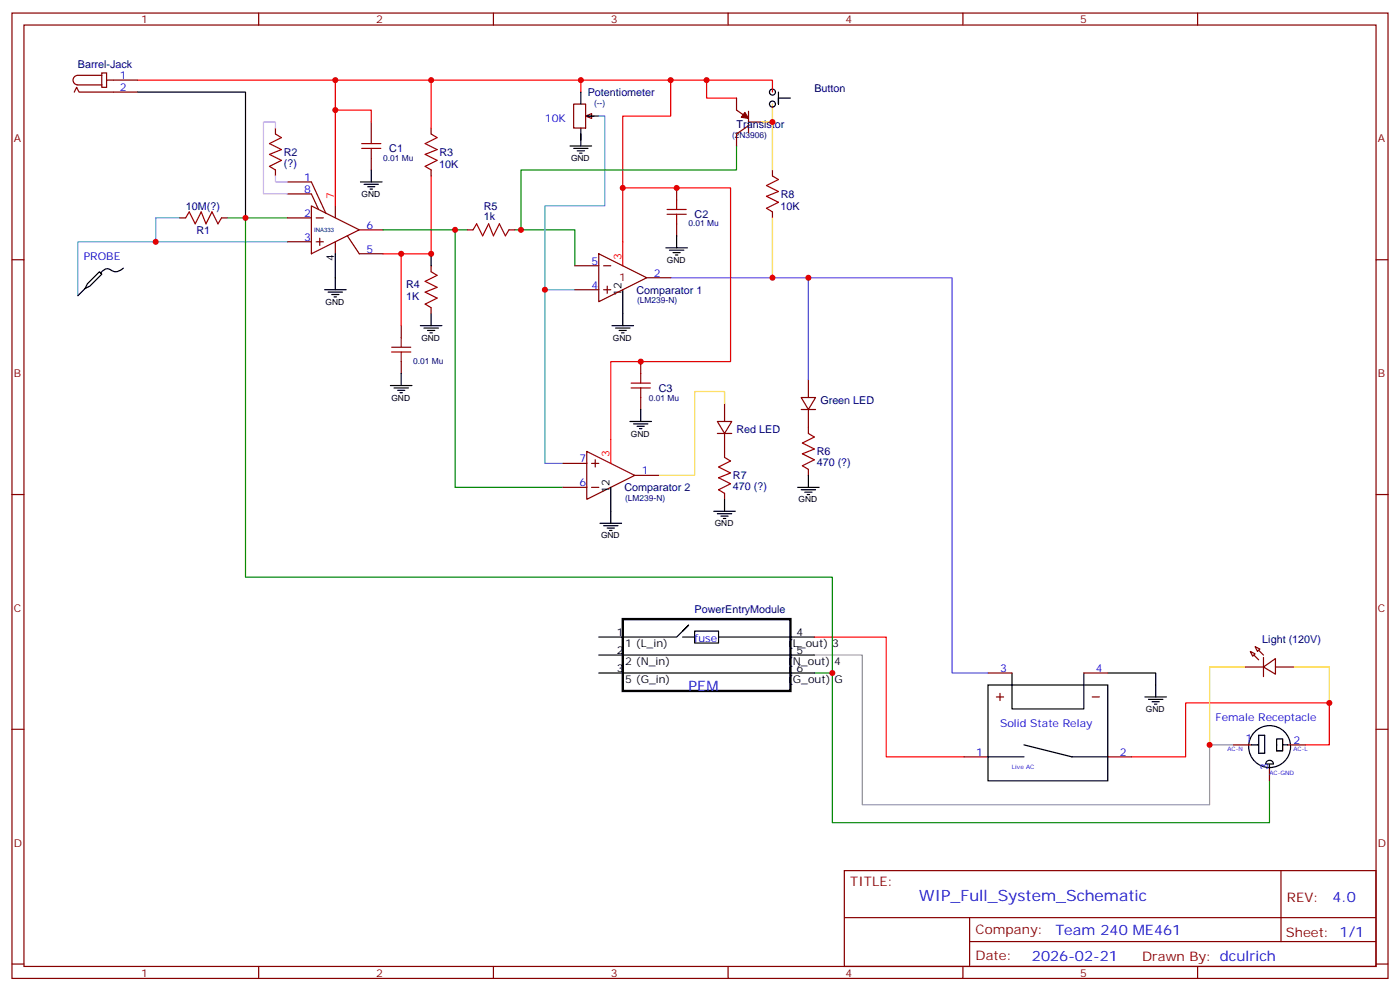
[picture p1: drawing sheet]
<svg xmlns="http://www.w3.org/2000/svg" width="412mm" height="292mm" viewBox="0 0 412 292" stroke-linecap="round" stroke-linejoin="round" font-family="sans-serif">
<g fill="none" stroke="#870000" stroke-width=".35">
<path d="M3.5 3.8h405.4v284.4h-405.4zM7.1 7.4h398.2v277.3h-398.2zM76.2 3.8v3.6M145.3 3.8v3.6M214.5 3.8v3.6M283.6 3.8v3.6M352.8 3.8v3.6M3.5 76.5h3.6M405.3 76.5h3.6M3.5 145.7h3.6M405.3 145.7h3.6M3.5 214.8h3.6"/>
<path d="M405.3 214.8h3.6M248.7 256.4h156.6v28.3h-156.6zM377.3 256.5v20.8M248.7 270.3h156.5M285.6 277.3h119.6M285.6 270.3v14.1M3.5 284h3.6M76.2 284.7v3.5M145.3 284.7v3.5M214.5 284.7v3.5M283.6 284.7v3.5M352.8 284.7v3.5"/>
<path d="M405.3 284h3.6"/>
</g>
<path d="M40.6 23.6h130.5v3.5M239.9 187.6h21.2v35.3h22.9" fill="none" stroke="#f00" stroke-width=".35"/>
<path d="M239.9 198.2h5.3v44.1h128.7v-12.3" fill="none" stroke="#008700" stroke-width=".35"/>
<path d="M239.9 192.9h14.1v44.1h102.3v-17.6h7.1" fill="none" stroke="#999" stroke-width=".35"/>
<path d="M84.7 71.2h-61.8v15.9" fill="none" stroke="#39f" stroke-width=".35"/>
<path d="M172.5 34.2l1.8-.7v1.4z" fill="#f0f0f0" stroke="#870000" stroke-width=".35"/>
<g fill="none" stroke="#870000" stroke-width=".35">
<path d="M21.9 27.1l.7-1.4 .7 1.4h17.3M30 21.5h1.4v4.2h-1.4zM30 22.2h-7.1a1.41 1.41 0 0 0-1.4 1.4 1.41 1.41 0 0 0 1.4 1.4h7.1M31.4 23.6h9.2M81.1 37.7v1.8M109.4 35.9v3.6M127 37.7v1.8M169 30.7h3.5v7h-3.5zM173.2 34.2h1.8M217 28.9v3.5l3.5 2.5M220.5 37l-3.5 2.5v3.5M220.5 32.8v6.3"/>
<path d="M220.5 35.9h3.5M81.1 50.1v1.7M84.7 57.1h7l2.1 4.6M84.7 53.6h7l4.3 9.2M109.4 46.5v3.6M127 50.1v1.7M199.3 55.4v3.5M227.5 50.1v1.7M52.9 64.2h1.8M65.3 64.2h1.7M84.7 64.2h7M84.7 71.2h7"/>
<path d="M91.7 60.6l14.1 7.1-14.1 7.1zM93.1 64.2h2.1M93.1 71.2h2.1M94.2 70.2v2.1M98.8 60.6v3.6M98.8 71.2v3.6M102.3 69.5l3.5 5.3h7.1M105.8 67.7h7.1M127 78.3v1.7M137.6 67.7h1.7M149.9 67.7h1.8M199.3 65.9v3.6"/>
<path d="M227.5 62.4v1.8M118.2 95.9v3.5M127 90.6v1.8M118.2 106.5v3.5M188.7 106.5v3.5M188.7 117.1v3.5M213.4 118.9v5.2M236 117.1h4.2l-2.1 3.5zM238.1 111.8v5.3M165.8 136.5h7.1M172.9 133l14.1 7-14.1 7.1zM174.3 136.5h2.1"/>
<path d="M175.3 135.4v2.1M211.3 124.1h4.2l-2.1 3.6zM211.3 127.7h4.2M213.4 127.7v7M236 120.6h4.2M238.1 120.6v7.1M238.1 138.3v1.7M165.8 143.5h7.1M174.3 143.5h2.1M187 140h7M213.4 145.3v1.8M291 198.2h7.1"/>
<path d="M319.3 198.2h7M366.9 196.5h5.3M368.3 191.9l1.4 .7-.7 .7zM369.7 190.5l1.4 .7-.7 .7zM375.7 196.5h5.3M293.5 205.3h2.1M294.6 204.2v2.1M321.7 205.3h2.1M363.4 219.4h5.3M379.2 219.4h5.3M284 222.9h7M326.3 222.9h7.1"/>
<path d="M373.9 226.4v3.6"/>
</g>
<g fill="none" stroke="#000" stroke-width=".35">
<path d="M40.6 27.1h31.7v37.1M171.1 27.1v3.6M171.1 37.7v5.3M172.9 34.2h3.5M229.3 27.1v3.6v-1.8h3.5M106.2 53.6h6.3M107.2 54.3h4.3M108.3 55h2.1M109 55.7h.7M109.4 50.1v3.5M167.9 43h6.4M169 43.7h4.2"/>
<path d="M170 44.4h2.2M170.7 45.1h.7M36.3 79a3.1 3.1 0 0 1-4.4 .2 2.4 2.4 0 0 0-2.3 1.2M98.8 74.8v10.5M127 74.8v3.5M196.1 73h6.4M197.2 73.7h4.2M198.3 74.4h2.1M199 75.1h.7M199.3 69.5v3.5M25 85l1.5-.7 3.5-3.5-.7-.8-3.5 3.6-.8 1.4-2.1 2.1M95.6 85.3h6.4"/>
<path d="M96.7 86h4.2M97.7 86.7h2.1M98.4 87.5h.7M123.8 95.9h6.4M124.9 96.6h4.2M125.9 97.3h2.2M126.6 98h.8M127 92.4v3.5M180.3 95.9h6.3M181.3 96.6h4.3M182.4 97.3h2.1M183.1 98h.7"/>
<path d="M183.4 92.4v3.5M115 113.6h6.4M116.1 114.3h4.2M117.1 115h2.1M117.8 115.7h.7M118.2 110v3.6M185.6 124.1h6.3M186.6 124.8h4.3M187.7 125.6h2.1M188.4 126.3h.7M188.7 120.6v3.5M176.7 154.1h6.4"/>
<path d="M177.8 154.8h4.2M178.9 155.5h2.1M179.6 156.2h.7M179.9 143.5v10.6M210.3 150.6h6.3M211.3 151.3h4.2M212.4 152h2.1M213.1 152.7h.7M213.4 147.1v3.5M234.9 143.5h6.4M236 144.3h4.2M237.1 145h2.1"/>
<path d="M237.8 145.7h.7M238.1 140v3.5M176.4 192.9h7M176.4 198.2h7M201.1 185.9l1.7-1.8-3.5 3.5h-22.9M201.1 187.6h3.5v-1.7h7.1v3.5h-7.1v-1.8M211.7 187.6h28.2M232.8 198.2h7.1M232.9 192.9l-.1 1.8M239.9 192.9h-56.5v5.3h49.4v-1.7M298.1 198.2v10.6h21.2v-10.6M326.3 198.2h14.1v7.1"/>
<path d="M291 201.8h35.3v28.2h-35.3zM301.6 219.4l14.1 3.5h10.6M337.3 205.3h6.3M338.3 206h4.2M339.4 206.7h2.1M340.1 207.4h.7M370.7 219.4h-2M370.8 216.6h1.7v5.3h-1.7zM376.1 217.6h1.7v3.6h-1.7zM377.9 219.4h1.3M380.2 219.9a6.2 6.2 0 0 0-9-5.5 6.2 6.2 0 0 0-.9 10.5 6.2 6.2 0 0 0 9.8-3.9l.1-1M291 222.9h10.6"/>
<path d="M372.9 225a1.13 1.13 0 0 1 1.1-1.1 1.13 1.13 0 0 1 1.1 1.1M373.9 225.3v1.1M375.1 225h-2.2"/>
<circle cx="227.5" cy="27.1" r=".88"/>
<circle cx="227.5" cy="30.7" r=".88"/>
</g>
<path d="M183.4 182.4h49.4v21.1h-49.4z" fill="none" stroke="#000" stroke-width=".71"/>
<path d="M377.8 217.6v3.6M376.1 221.2h1.7" fill="none" stroke="#a64a4a" stroke-width=".35"/>
<path d="M176.4 34.2h1.8v26.4h-17.7v24.7h8.8M52.9 64.2h-7v7M160.5 85.3v51.2h5.3" fill="none" stroke="#39f" stroke-width=".35"/>
<g fill="none" stroke="#a10000" stroke-width=".35">
<path d="M81.1 39.5l1.8 1-3.5 1.8 3.5 1.8-3.5 1.4 3.5 1.7-3.5 1.8 1.7 1.1M109.4 39.5v2.8M127 39.5l1.8 1-3.6 1.8 3.6 1.8-3.6 1.4 3.6 1.7-3.6 1.8 1.8 1.1M106.5 42.3h5.7M106.5 43.7h5.7M109.4 43.7v2.8M199.3 58.9v2.8M227.5 51.8l1.8 1.1-3.5 1.7 3.5 1.8-3.5 1.4 3.5 1.8-3.5 1.7 1.7 1.1M54.7 64.2l1-1.8 1.8 3.5 1.8-3.5 1.4 3.5 1.7-3.5 1.8 3.5 1.1-1.7M139.3 67.7l1.1-1.8 1.8 3.6 1.7-3.6 1.4 3.6 1.8-3.6 1.8 3.6 1-1.8M196.5 61.7h5.6M196.5 63.1h5.6"/>
<path d="M199.3 63.1v2.8M118.2 99.4v2.9M127 80l1.8 1.1-3.6 1.8 3.6 1.7-3.6 1.4 3.6 1.8-3.6 1.8 1.8 1M115.4 102.3h5.6M115.4 103.7h5.6M118.2 103.7v2.8M185.9 112.9h5.7M185.9 114.3h5.7M188.7 110v2.9M188.7 114.3v2.8M213.4 134.7l1.8 1.1-3.5 1.7 3.5 1.8-3.5 1.4 3.5 1.8-3.5 1.8 1.7 1M238.1 127.7l1.8 1-3.5 1.8 3.5 1.8-3.5 1.4 3.5 1.7-3.5 1.8 1.7 1.1"/>
</g>
<path d="M67 64.2h17.7" fill="none" stroke="#393" stroke-width=".35"/>
<path d="M98.8 32.4h10.6v3.5M98.8 23.6v37M127 23.6v14.1M171.1 23.6h26.5v10.6h-14.2v37M197.6 23.6h10.5v5.3h8.9M208.1 23.6h19.4v3.5M127 51.8v23h-14.1M183.4 55.4h31.8v51.1h-35.3v30M118.2 74.8v21.1M384.5 219.4h7.1v-12.4h-42.4v15.9h-15.8" fill="none" stroke="#f00" stroke-width=".35"/>
<path d="M81.1 37.7v-1.8h-3.5v21.2h7.1M81.1 51.8v1.8h3.6" fill="none" stroke="#f6f" stroke-width=".35"/>
<path d="M217 43v7.1h-63.5v17.6M72.3 64.2v105.8h172.9v28.2M112.9 67.7h24.7M134.1 67.7v75.8h31.7M151.7 67.7h17.6v10.6" fill="none" stroke="#008700" stroke-width=".35"/>
<path d="M227.5 30.7v5.2h-3.5M227.5 35.9v14.2M227.5 64.2v17.6M213.4 118.9v-3.6h-8.8v24.7h-10.6M366.9 196.5h-10.6v22.9M381 196.5h10.6v10.5" fill="none" stroke="#fc0" stroke-width=".35"/>
<g fill="#870000" stroke="#870000" stroke-width=".35">
<path d="M219.4 33.1l1.1 1.8-2.1-.4z"/>
<path d="M369.4 192.9l1.4 1.4z"/>
<path d="M370.8 191.5l1.4 1.4z"/>
</g>
<path d="M197.6 81.8h82.9v116.4h10.5M238.1 81.8v30" fill="none" stroke="#63f" stroke-width=".35"/>
<path d="M372.2 193.6v5.7z" fill="#f00" stroke="#870000" stroke-width=".35"/>
<path d="M169.3 78.3h7.1M176.4 74.8l14.1 7-14.1 7.1zM177.8 78.3h2.1M169.3 85.3h7.1M177.8 85.3h2.1M178.9 84.3v2.1M190.5 81.8h7.1M372.2 196.5l3.5-2.5v4.6z" fill="none" stroke="#870000" stroke-width=".35"/>
<path d="M183.4 85.3v7.1" fill="none" stroke="#000" stroke-width=".35"/>
<path d="M183.4 71.2v7.1" fill="none" stroke="#f00" stroke-width=".35"/>
<g fill="#c00">
<circle cx="127" cy="74.8" r=".88"/>
<circle cx="160.5" cy="85.3" r=".88"/>
<circle cx="134.1" cy="67.7" r=".88"/>
<circle cx="171.1" cy="23.6" r=".88"/>
<circle cx="127" cy="23.6" r=".88"/>
<circle cx="208.1" cy="23.6" r=".88"/>
<circle cx="197.6" cy="23.6" r=".88"/>
<circle cx="227.5" cy="35.9" r=".88"/>
<circle cx="183.4" cy="55.4" r=".88"/>
<circle cx="356.3" cy="219.4" r=".88"/>
<circle cx="391.6" cy="207" r=".88"/>
<circle cx="188.7" cy="106.5" r=".88"/>
<circle cx="153.5" cy="67.7" r=".88"/>
<circle cx="72.3" cy="64.2" r=".88"/>
<circle cx="45.9" cy="71.2" r=".88"/>
<circle cx="98.8" cy="23.6" r=".88"/>
<circle cx="98.8" cy="32.4" r=".88"/>
<circle cx="238.1" cy="81.8" r=".88"/>
<circle cx="227.5" cy="81.8" r=".88"/>
<circle cx="199.3" cy="55.4" r=".88"/>
<circle cx="245.2" cy="198.2" r=".88"/>
<circle cx="118.2" cy="74.8" r=".88"/>
</g>
<text font-size="4.6" fill="#00f" x="270.8" y="265.5">WIP_Full_System_Schematic</text>
<g font-size="4.2" fill="#00f">
<text x="202.8" y="203.5">PEM</text>
<text x="392.5" y="265.7">4.0</text>
<text x="310.9" y="275.3">Team 240 ME461</text>
<text x="304" y="283.1">2026-02-21</text>
</g>
<g font-size="3.9" fill="#800">
<text x="250.5" y="261">TITLE:</text>
<text x="379.1" y="265.7">REV:</text>
<text x="287.4" y="275.2">Company:</text>
<text x="378.7" y="275.8">Sheet: 1/1</text>
<text x="287.4" y="282.9">Date:</text>
<text x="336.4" y="283">Drawn By: dculrich</text>
</g>
<g font-size="3.2" fill="#800">
<text x="41.6" y="6.8">1</text>
<text x="110.8" y="6.8">2</text>
<text x="179.9" y="6.8">3</text>
<text x="249.1" y="6.8">4</text>
<text x="318.2" y="6.8">5</text>
<text x="4.1" y="41.9">A</text>
<text x="405.9" y="41.9">A</text>
<text x="182.4" y="82.9">1</text>
<text x="4.1" y="111.1">B</text>
<text x="405.9" y="111.1">B</text>
<text x="4.1" y="180.2">C</text>
<text x="405.9" y="180.2">C</text>
<text x="4.1" y="249.4">D</text>
<text x="405.9" y="249.4">D</text>
<text x="41.6" y="287.7">1</text>
<text x="110.8" y="287.7">2</text>
<text x="179.9" y="287.7">3</text>
<text x="249.1" y="287.7">4</text>
<text x="318.2" y="287.7">5</text>
</g>
<g font-size="3.2" fill="#000080">
<text x="22.9" y="20.1">Barrel-Jack</text>
<text x="173.1" y="28.3">Potentiometer</text>
<text x="239.9" y="27.1">Button</text>
<text x="217" y="37.7">Transistor</text>
<text x="83.6" y="45.9">R2</text>
<text x="114.7" y="44.8">C1</text>
<text x="129.5" y="45.9">R3</text>
<text x="83.6" y="49.1">(?)</text>
<text x="129.3" y="49.4">10K</text>
<text x="230" y="58.2">R8</text>
<text x="54.8" y="61.8">10M(?)</text>
<text x="142.5" y="64.9">1k</text>
<text x="142.5" y="61.7">R5</text>
<text x="204.6" y="64.2">C2</text>
<text x="229.9" y="61.8">10K</text>
<text x="57.9" y="68.8">R1</text>
<text x="119.6" y="84.7">R4</text>
<text x="119.7" y="88.3">1K</text>
<text x="187.5" y="86.5">Comparator 1</text>
<text x="194" y="115.3">C3</text>
<text x="241.7" y="118.9">Green LED</text>
<text x="217" y="127.7">Red LED</text>
<text x="240.6" y="137.3">470 (?)</text>
<text x="240.6" y="134.1">R6</text>
<text x="215.9" y="141.2">R7</text>
<text x="184" y="144.7">Comparator 2</text>
<text x="215.9" y="144.3">470 (?)</text>
<text x="204.6" y="180.6">PowerEntryModule</text>
<text x="371.8" y="189.4">Light (120V)</text>
</g>
<g font-size="3.2" fill="#00f">
<text x="35.3" y="23.2">1</text>
<text x="35.3" y="26.8">2</text>
<text x="160.5" y="35.9">10K</text>
<text x="89.6" y="53.2">1</text>
<text x="89.6" y="56.8">8</text>
<text x="89.6" y="63.8">2</text>
<text x="89.6" y="70.9">3</text>
<text x="107.9" y="67.3">6</text>
<text x="24.7" y="76.5">PROBE</text>
<text x="107.9" y="74.4">5</text>
<text x="174.3" y="77.9">5</text>
<text x="192.6" y="81.5">2</text>
<text x="174.3" y="85">4</text>
<text x="170.7" y="136.1">7</text>
<text x="170.7" y="143.2">6</text>
<text x="189.1" y="139.7">1</text>
<text x="204.6" y="189.2">fuse</text>
<text x="294.6" y="197.9">3</text>
<text x="322.8" y="197.9">4</text>
<text x="294.6" y="214.1">Solid State Relay</text>
<text x="358.1" y="212.3">Female Receptacle</text>
<text x="366.9" y="218.7">1</text>
<text x="381" y="219">2</text>
<text x="287.5" y="222.6">1</text>
<text x="329.8" y="222.6">2</text>
<text x="373.6" y="226.8" transform="rotate(-90 373.6 226.8)">3</text>
</g>
<g font-size="3.2" fill="#f00">
<text x="98.4" y="58.5" transform="rotate(-90 98.4 58.5)">7</text>
<text x="183.1" y="76.5" transform="rotate(-90 183.1 76.5)">3</text>
<text x="179.6" y="134.7" transform="rotate(-90 179.6 134.7)">3</text>
</g>
<g font-size="3.2">
<text x="98.4" y="76.9" transform="rotate(-90 98.4 76.9)">4</text>
<text x="183.1" y="87.1" transform="rotate(-90 183.1 87.1)">12</text>
<text x="179.6" y="145.3" transform="rotate(-90 179.6 145.3)">12</text>
<text x="181.7" y="187.3">1</text>
<text x="184.1" y="190.5">1 (L_in)</text>
<text x="232.1" y="190.5">(L_out) 3</text>
<text x="234.6" y="187.3">4</text>
<text x="181.7" y="192.6">2</text>
<text x="181.7" y="197.9">3</text>
<text x="184.1" y="195.8">2 (N_in)</text>
<text x="232.1" y="195.8">(N_out) 4</text>
<text x="234.6" y="192.6">5</text>
<text x="234.6" y="197.9">6</text>
<text x="184.1" y="201">5 (G_in)</text>
<text x="232.1" y="201">(G_out) G</text>
</g>
<g font-size="2.5" fill="#000080">
<text x="175" y="31.4">(--)</text>
<text x="215.7" y="40.6">(2N3906)</text>
<text x="112.9" y="47.3">0.01 Mu</text>
<text x="202.8" y="66.7">0.01 Mu</text>
<text x="187.7" y="89.2">(LM239-N)</text>
<text x="121.7" y="107.3">0.01 Mu</text>
<text x="191.1" y="118">0.01 Mu</text>
<text x="184.1" y="147.4">(LM239-N)</text>
</g>
<g font-size="2.5">
<text x="168.2" y="47.4">GND</text>
<text x="106.5" y="58">GND</text>
<text x="196.4" y="77.4">GND</text>
<text x="95.9" y="89.8">GND</text>
<text x="124.1" y="100.4">GND</text>
<text x="180.6" y="100.4">GND</text>
<text x="115.3" y="118">GND</text>
<text x="185.9" y="128.6">GND</text>
<text x="235.2" y="148">GND</text>
<text x="210.6" y="155">GND</text>
<text x="177" y="158.6">GND</text>
<text x="337.6" y="209.7">GND</text>
</g>
<text font-size="1.8" fill="#000080" x="92.5" y="68.3">INA333</text>
<g font-size="1.8" fill="#00f">
<text x="361.6" y="221.2">AC-N</text>
<text x="381" y="221.2">AC-L</text>
<text x="298.1" y="226.4">Live AC</text>
<text x="373.9" y="228.2">AC-GND</text>
</g>
</svg>
